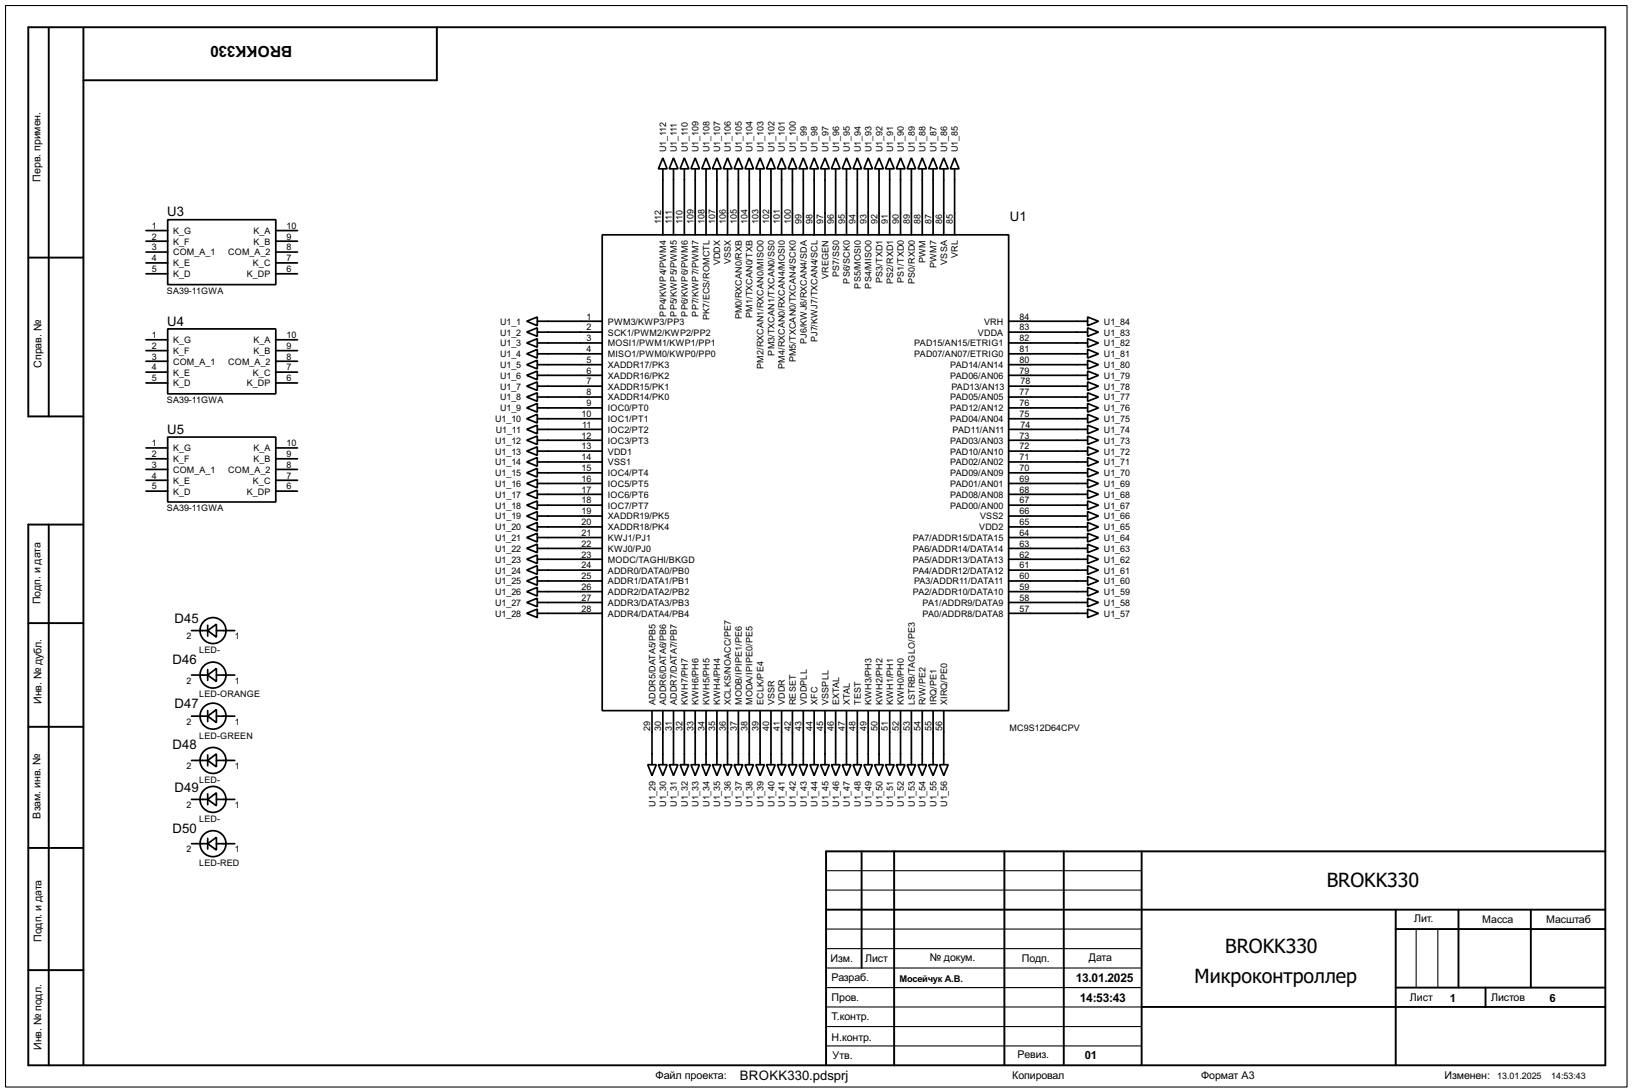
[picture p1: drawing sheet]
<svg xmlns="http://www.w3.org/2000/svg" width="383mm" height="256mm" viewBox="0 0 383 256" stroke-linecap="round" stroke-linejoin="round" font-family="sans-serif">
<path d="M1.3 1.3h381v254h-381zM194.1 218.2h74.2M194.1 209.1h74.2M194.1 204.5h74.2M332.8 218.2v13.8M337.9 218.2v13.8M194.1 222.8h74.2M194.1 232h74.2M194.1 236.5h74.2M194.1 227.4h74.2M194.1 241.1h74.2M194.1 245.7h74.2" fill="none" stroke="#000" stroke-width=".25"/>
<g fill="none" stroke="#000" stroke-width=".45">
<path d="M11.5 6.7v91.1M19.6 6.7v243.5M102.7 6.4v12.5h-83.1M6.7 60.5h12.9M19.6 97.8h-12.9v-91.4h370.5v243.8h-370.5v-127h12.9M11.5 123.2v127M6.7 146.4h12.9M6.7 170.7h12.9M6.7 199.2h12.9M202.5 200v27.4M210.1 200v50.2M236 200v50.2"/>
<path d="M250 200v50.2M268.3 200v50.2M377.2 200h-183.1v50.2M194.1 213.7h183.1M328 213.7v36.5M328 218.2h49.2M342.7 213.7v18.3M359.7 213.7v18.3M6.7 227.9h12.9M268.3 236.5h108.9M328 232h49.2M349.1 232v4.5"/>
</g>
<g fill="none" stroke="#000" stroke-width=".4">
<path d="M155.8 37.1l1 2.6h-2.1zM155.8 39.7v15.5M158.3 37.1l1 2.6h-2zM158.3 39.7v15.5M160.8 37.1l1.1 2.6h-2.1zM160.8 39.7v15.5M163.4 37.1l1 2.6h-2zM163.4 39.7v15.5M165.9 37.1l1 2.6h-2zM165.9 39.7v15.5M168.5 37.1l1 2.6h-2.1zM168.5 39.7v15.5"/>
<path d="M171 37.1l1 2.6h-2zM171 39.7v15.5M173.5 37.1l1.1 2.6h-2.1zM173.5 39.7v15.5M176.1 37.1l1 2.6h-2zM176.1 39.7v15.5M178.6 37.1l1 2.6h-2zM178.6 39.7v15.5M181.2 37.1l1 2.6h-2.1zM181.2 39.7v15.5M183.7 37.1l1 2.6h-2zM183.7 39.7v15.5"/>
<path d="M186.2 37.1l1.1 2.6h-2.1zM186.2 39.7v15.5M188.8 37.1l1 2.6h-2zM188.8 39.7v15.5M191.3 37.1l1 2.6h-2zM191.3 39.7v15.5M193.9 37.1l1 2.6h-2.1zM193.9 39.7v15.5M196.4 37.1l1 2.6h-2zM196.4 39.7v15.5M198.9 37.1l1.1 2.6h-2.1zM198.9 39.7v15.5"/>
<path d="M201.5 37.1l1 2.6h-2zM201.5 39.7v15.5M204 37.1l1 2.6h-2zM204 39.7v15.5M206.6 37.1l1 2.6h-2.1zM206.6 39.7v15.5M209.1 37.1l1 2.6h-2zM209.1 39.7v15.5M211.6 37.1l1.1 2.6h-2.1zM211.6 39.7v15.5M214.2 37.1l1 2.6h-2zM214.2 39.7v15.5"/>
<path d="M216.7 37.1l1 2.6h-2zM216.7 39.7v15.5M219.3 37.1l1 2.6h-2.1zM219.3 39.7v15.5M221.8 37.1l1 2.6h-2zM221.8 39.7v15.5M224.3 37.1l1.1 2.6h-2.1zM224.3 39.7v15.5M34.3 54.2h5.1M34.3 56.7h5.1M34.3 59.2h5.1M39.4 51.6h25.4v15.3h-25.4z"/>
<path d="M64.8 54.2h5.1M64.8 56.7h5.1M64.8 59.2h5.1M141.5 55.2h95.5v111.7h-95.5zM34.3 61.8h5.1M34.3 64.3h5.1M34.3 79.8h5.1M39.4 77.3h25.4v15.2h-25.4zM64.8 61.8h5.1M64.8 64.3h5.1M64.8 79.8h5.1M123.8 75.5l2.5-1v2z"/>
<path d="M123.8 78l2.5-1v2zM126.3 75.5h15.2M126.3 78h15.2M237 75.5h18.6M237 78h18.6M255.6 74.5l2.5 1-2.5 1zM255.6 77l2.5 1-2.5 1zM255.6 79.6l2.5 1-2.5 1zM34.3 82.4h5.1M34.3 84.9h5.1M34.3 87.4h5.1M34.3 90h5.1"/>
<path d="M64.8 82.4h5.1M64.8 84.9h5.1M64.8 87.4h5.1M64.8 90h5.1M123.8 80.6l2.5-1v2zM123.8 83.1l2.5-1v2zM123.8 85.7l2.5-1.1v2.1zM123.8 88.2l2.5-1v2zM123.8 90.7l2.5-1v2zM123.8 93.3l2.5-1v2zM123.8 95.8l2.5-1v2zM123.8 98.4l2.5-1.1v2.1z"/>
<path d="M126.3 80.6h15.2M126.3 83.1h15.2M126.3 85.7h15.2M126.3 88.2h15.2M126.3 90.7h15.2M126.3 93.3h15.2M126.3 95.8h15.2M126.3 98.4h15.2M237 80.6h18.6M237 83.1h18.6M237 85.7h18.6M237 88.2h18.6"/>
<path d="M237 93.3h18.6M237 95.8h18.6M237 98.4h18.6M237.3 90.7h18.3M255.6 82.1l2.5 1-2.5 1zM255.6 84.6l2.5 1.1-2.5 1zM255.6 87.2l2.5 1-2.5 1zM255.6 89.7l2.5 1-2.5 1zM255.6 92.3l2.5 1-2.5 1zM255.6 94.8l2.5 1-2.5 1zM255.6 97.3l2.5 1.1-2.5 1zM255.6 99.9l2.5 1-2.5 1z"/>
<path d="M34.3 105.2h5.1M34.3 107.8h5.1M34.3 110.3h5.1M34.3 112.8h5.1M34.3 115.4h5.1M39.4 102.7h25.4v15.2h-25.4zM64.8 105.2h5.1M64.8 107.8h5.1M64.8 110.3h5.1M64.8 112.8h5.1M64.8 115.4h5.1M123.8 100.9l2.5-1v2z"/>
<path d="M123.8 103.4l2.5-1v2zM123.8 106l2.5-1v2zM123.8 108.5l2.5-1v2zM123.8 111.1l2.5-1.1v2.1zM123.8 113.6l2.5-1v2zM123.8 116.1l2.5-1v2zM123.8 118.7l2.5-1v2zM126.3 100.9h15.2M126.3 103.4h15.2M126.3 106h15.2M126.3 108.5h15.2M126.3 111.1h15.2"/>
<path d="M126.3 113.6h15.2M126.3 116.1h15.2M126.3 118.7h15.2M237 103.4h18.6M237 106h18.6M237 108.5h18.6M237 111.1h18.6M237 113.6h18.6M237 116.1h18.6M237 118.7h18.6M237.3 100.9h18.3M255.6 102.4l2.5 1-2.5 1z"/>
<path d="M255.6 105l2.5 1-2.5 1zM255.6 107.5l2.5 1-2.5 1zM255.6 110l2.5 1.1-2.5 1zM255.6 112.6l2.5 1-2.5 1zM255.6 115.1l2.5 1-2.5 1zM255.6 117.7l2.5 1-2.5 1zM123.8 121.2l2.5-1v2zM123.8 123.8l2.5-1.1v2.1zM123.8 126.3l2.5-1v2zM123.8 128.8l2.5-1v2zM123.8 131.4l2.5-1v2zM123.8 133.9l2.5-1v2z"/>
<path d="M123.8 136.5l2.5-1.1v2.1zM123.8 139l2.5-1v2zM126.3 121.2h15.2M126.3 123.8h15.2M126.3 126.3h15.2M126.3 128.8h15.2M126.3 131.4h15.2M126.3 133.9h15.2M126.3 136.5h15.2M126.3 139h15.2M237 121.2h18.6M237 123.8h18.6"/>
<path d="M237 126.3h18.6M237 128.8h18.6M237 131.4h18.6M237 133.9h18.6M237 136.5h18.6M237 139h18.6M255.6 120.2l2.5 1-2.5 1zM255.6 122.7l2.5 1.1-2.5 1zM255.6 125.3l2.5 1-2.5 1zM255.6 127.8l2.5 1-2.5 1zM255.6 130.4l2.5 1-2.5 1zM255.6 132.9l2.5 1-2.5 1z"/>
<path d="M255.6 135.4l2.5 1.1-2.5 1zM255.6 138l2.5 1-2.5 1zM45 158.6h3.8M45 148.1h3.8M48.8 158.6l2.1-1.6v3.1zM48.8 148.1l2.1-1.5v3.1zM48.8 146.9v2.5M48.8 157.3v2.5M50.9 158.6h4.3M50.9 148.1h4.3M123.8 141.5l2.5-1v2zM123.8 144.1l2.5-1v2z"/>
<path d="M126.3 141.5h15.2M126.3 144.1h15.2M237 141.5h18.6M237 144.1h18.6M255.6 140.5l2.5 1-2.5 1zM255.6 143.1l2.5 1-2.5 1zM45 178.6h3.8M45 168.2h3.8M48.8 178.6l2.1-1.5v3zM48.8 168.2l2.1-1.5v3zM48.8 166.9v2.6M48.8 177.3v2.6"/>
<path d="M50.9 178.6h4.3M50.9 168.2h4.3M152.2 179.6h2l-1 2.6zM153.2 166.9v12.7M154.7 179.6h2.1l-1 2.6zM155.8 166.9v12.7M157.3 179.6h2l-1 2.6zM158.3 166.9v12.7M159.8 179.6h2.1l-1.1 2.6zM160.8 166.9v12.7M162.4 179.6h2l-1 2.6zM163.4 166.9v12.7"/>
<path d="M164.9 179.6h2l-1 2.6zM165.9 166.9v12.7M167.4 179.6h2.1l-1 2.6zM168.5 166.9v12.7M170 179.6h2l-1 2.6zM171 166.9v12.7M172.5 179.6h2.1l-1.1 2.6zM173.5 166.9v12.7M175.1 179.6h2l-1 2.6zM176.1 166.9v12.7M177.6 179.6h2l-1 2.6zM178.6 166.9v12.7"/>
<path d="M180.1 179.6h2.1l-1 2.6zM181.2 166.9v12.7M182.7 179.6h2l-1 2.6zM183.7 166.9v12.7M185.2 179.6h2.1l-1.1 2.6zM186.2 166.9v12.7M187.8 179.6h2l-1 2.6zM188.8 166.9v12.7M190.3 179.6h2l-1 2.6zM191.3 166.9v12.7M192.8 179.6h2.1l-1 2.6zM193.9 166.9v12.7"/>
<path d="M195.4 179.6h2l-1 2.6zM196.4 166.9v12.7M197.9 179.6h2.1l-1.1 2.6zM198.9 166.9v12.7M200.5 179.6h2l-1 2.6zM201.5 166.9v12.7M203 179.6h2l-1 2.6zM204 166.9v12.7M205.5 179.6h2.1l-1 2.6zM206.6 166.9v12.7M208.1 179.6h2l-1 2.6zM209.1 166.9v12.7"/>
<path d="M210.6 179.6h2.1l-1.1 2.6zM211.6 166.9v12.7M213.2 179.6h2l-1 2.6zM214.2 166.9v12.7M215.7 179.6h2l-1 2.6zM216.7 166.9v12.7M218.2 179.6h2.1l-1 2.6zM219.3 166.9v12.7M220.8 179.6h2l-1 2.6zM221.8 166.9v12.7M45 198.2h3.8M45 187.8h3.8"/>
<path d="M48.8 198.2l2.1-1.5v3zM48.8 187.8l2.1-1.6v3.1zM48.8 186.5v2.5M48.8 196.9v2.5M50.9 198.2h4.3M50.9 187.8h4.3"/>
<circle cx="50" cy="158.6" r="3.1"/>
<circle cx="50" cy="148.1" r="3.1"/>
<circle cx="50" cy="178.6" r="3.1"/>
<circle cx="50" cy="168.2" r="3.1"/>
<circle cx="50" cy="198.2" r="3.1"/>
<circle cx="50" cy="187.8" r="3.1"/>
</g>
<g font-size="5.6">
<text x="311.8" y="208.3">BROKK330</text>
<text x="287.9" y="223.8">BROKK330</text>
<text x="280.7" y="230.9">Микроконтроллер</text>
</g>
<text font-size="4.1" x="68.7" y="10.8" transform="rotate(-180 68.7 10.8)">BROKK330</text>
<g font-size="3.5">
<text x="39.3" y="50.8">U3</text>
<text x="237.3" y="51.8">U1</text>
<text x="39.3" y="76.5">U4</text>
<text x="39.3" y="101.9">U5</text>
<text x="41" y="146.3">D45</text>
<text x="40.5" y="156">D46</text>
<text x="41" y="166.4">D47</text>
<text x="40.5" y="176">D48</text>
<text x="41" y="185.9">D49</text>
<text x="40.5" y="195.6">D50</text>
<text x="173.8" y="253.6">BROKK330.pdsprj</text>
</g>
<g font-size="3.2">
<text x="252.8" y="230.7">13.01.2025</text>
<text x="253.8" y="235.4">14:53:43</text>
</g>
<g font-size="3">
<text x="340.7" y="235.4">1</text>
<text x="364.1" y="235.4">6</text>
<text x="254.9" y="248.8">01</text>
</g>
<text font-size="2.9" x="154" y="253.5">Файл проекта:</text>
<g font-size="2.8">
<text x="9.5" y="42.7" transform="rotate(-90 9.5 42.7)">Перв. примен.</text>
<text x="9.7" y="86.4" transform="rotate(-90 9.7 86.4)">Справ. №</text>
<text x="9.5" y="142" transform="rotate(-90 9.5 142)">Подп. и дата</text>
<text x="9.7" y="165.4" transform="rotate(-90 9.7 165.4)">Инв. № дубл.</text>
<text x="9.5" y="192.3" transform="rotate(-90 9.5 192.3)">Взам. инв. №</text>
<text x="9.8" y="221.2" transform="rotate(-90 9.8 221.2)">Подп. и дата</text>
<text x="332.3" y="216.5">Лит.</text>
<text x="348.3" y="216.8">Масса</text>
<text x="363.3" y="216.8">Масштаб</text>
<text x="195.1" y="225.9">Изм.</text>
<text x="203.3" y="225.9">Лист</text>
<text x="218.5" y="225.7">№ докум.</text>
<text x="240.1" y="225.9">Подп.</text>
<text x="255.8" y="225.7">Дата</text>
<text x="195.4" y="230.5">Разраб.</text>
<text x="195.4" y="235.1">Пров.</text>
<text x="195.4" y="239.6">Т.контр.</text>
<text x="331.3" y="235.1">Лист</text>
<text x="350.3" y="235.1">Листов</text>
<text x="195.4" y="244.5">Н.контр.</text>
<text x="9.8" y="246.6" transform="rotate(-90 9.8 246.6)">Инв. № подл.</text>
<text x="195.6" y="248.8">Утв.</text>
<text x="239.1" y="248.5">Ревиз.</text>
<text x="237.8" y="253.5">Копировал</text>
<text x="282.2" y="253.5">Формат А3</text>
<text x="339.4" y="253.5">Изменен:</text>
</g>
<text font-size="2.5" x="211.4" y="230.6">Мосейчук А.В.</text>
<g font-size="2.4">
<text x="156.6" y="35.8" transform="rotate(-90 156.6 35.8)">U1_112</text>
<text x="159.1" y="35.8" transform="rotate(-90 159.1 35.8)">U1_111</text>
<text x="161.6" y="35.8" transform="rotate(-90 161.6 35.8)">U1_110</text>
<text x="164.2" y="35.8" transform="rotate(-90 164.2 35.8)">U1_109</text>
<text x="166.7" y="35.8" transform="rotate(-90 166.7 35.8)">U1_108</text>
<text x="169.3" y="35.8" transform="rotate(-90 169.3 35.8)">U1_107</text>
<text x="171.8" y="35.8" transform="rotate(-90 171.8 35.8)">U1_106</text>
<text x="174.3" y="35.8" transform="rotate(-90 174.3 35.8)">U1_105</text>
<text x="176.9" y="35.8" transform="rotate(-90 176.9 35.8)">U1_104</text>
<text x="179.4" y="35.8" transform="rotate(-90 179.4 35.8)">U1_103</text>
<text x="182" y="35.8" transform="rotate(-90 182 35.8)">U1_102</text>
<text x="184.5" y="35.8" transform="rotate(-90 184.5 35.8)">U1_101</text>
<text x="187" y="35.8" transform="rotate(-90 187 35.8)">U1_100</text>
<text x="189.6" y="35.8" transform="rotate(-90 189.6 35.8)">U1_99</text>
<text x="192.1" y="35.8" transform="rotate(-90 192.1 35.8)">U1_98</text>
<text x="194.7" y="35.8" transform="rotate(-90 194.7 35.8)">U1_97</text>
<text x="197.2" y="35.8" transform="rotate(-90 197.2 35.8)">U1_96</text>
<text x="199.7" y="35.8" transform="rotate(-90 199.7 35.8)">U1_95</text>
<text x="202.3" y="35.8" transform="rotate(-90 202.3 35.8)">U1_94</text>
<text x="204.8" y="35.8" transform="rotate(-90 204.8 35.8)">U1_93</text>
<text x="207.4" y="35.8" transform="rotate(-90 207.4 35.8)">U1_92</text>
<text x="209.9" y="35.8" transform="rotate(-90 209.9 35.8)">U1_91</text>
<text x="212.4" y="35.8" transform="rotate(-90 212.4 35.8)">U1_90</text>
<text x="215" y="35.8" transform="rotate(-90 215 35.8)">U1_89</text>
<text x="217.5" y="35.8" transform="rotate(-90 217.5 35.8)">U1_88</text>
<text x="220.1" y="35.8" transform="rotate(-90 220.1 35.8)">U1_87</text>
<text x="222.6" y="35.8" transform="rotate(-90 222.6 35.8)">U1_86</text>
<text x="225.1" y="35.8" transform="rotate(-90 225.1 35.8)">U1_85</text>
<text x="35.7" y="53.7">1</text>
<text x="67.4" y="53.7">10</text>
<text x="155.4" y="52.6" transform="rotate(-90 155.4 52.6)">112</text>
<text x="157.9" y="52.6" transform="rotate(-90 157.9 52.6)">111</text>
<text x="160.4" y="52.6" transform="rotate(-90 160.4 52.6)">110</text>
<text x="163" y="52.6" transform="rotate(-90 163 52.6)">109</text>
<text x="165.5" y="52.6" transform="rotate(-90 165.5 52.6)">108</text>
<text x="168.1" y="52.6" transform="rotate(-90 168.1 52.6)">107</text>
<text x="170.6" y="52.6" transform="rotate(-90 170.6 52.6)">106</text>
<text x="173.1" y="52.6" transform="rotate(-90 173.1 52.6)">105</text>
<text x="175.7" y="52.6" transform="rotate(-90 175.7 52.6)">104</text>
<text x="178.2" y="52.6" transform="rotate(-90 178.2 52.6)">103</text>
<text x="180.8" y="52.6" transform="rotate(-90 180.8 52.6)">102</text>
<text x="183.3" y="52.6" transform="rotate(-90 183.3 52.6)">101</text>
<text x="185.8" y="52.6" transform="rotate(-90 185.8 52.6)">100</text>
<text x="188.4" y="52.6" transform="rotate(-90 188.4 52.6)">99</text>
<text x="190.9" y="52.6" transform="rotate(-90 190.9 52.6)">98</text>
<text x="193.5" y="52.6" transform="rotate(-90 193.5 52.6)">97</text>
<text x="196" y="52.6" transform="rotate(-90 196 52.6)">96</text>
<text x="198.5" y="52.6" transform="rotate(-90 198.5 52.6)">95</text>
<text x="201.1" y="52.6" transform="rotate(-90 201.1 52.6)">94</text>
<text x="203.6" y="52.6" transform="rotate(-90 203.6 52.6)">93</text>
<text x="206.2" y="52.6" transform="rotate(-90 206.2 52.6)">92</text>
<text x="208.7" y="52.6" transform="rotate(-90 208.7 52.6)">91</text>
<text x="211.2" y="52.6" transform="rotate(-90 211.2 52.6)">90</text>
<text x="213.8" y="52.6" transform="rotate(-90 213.8 52.6)">89</text>
<text x="216.3" y="52.6" transform="rotate(-90 216.3 52.6)">88</text>
<text x="218.9" y="52.6" transform="rotate(-90 218.9 52.6)">87</text>
<text x="221.4" y="52.6" transform="rotate(-90 221.4 52.6)">86</text>
<text x="223.9" y="52.6" transform="rotate(-90 223.9 52.6)">85</text>
<text x="35.7" y="56.3">2</text>
<text x="35.7" y="58.8">3</text>
<text x="40.7" y="55">K_G</text>
<text x="40.7" y="57.5">K_F</text>
<text x="40.7" y="60">COM_A_1</text>
<text x="53.6" y="60">COM_A_2</text>
<text x="59.5" y="57.5">K_B</text>
<text x="59.5" y="55">K_A</text>
<text x="67.4" y="58.8">8</text>
<text x="67.4" y="56.3">9</text>
<text x="35.7" y="61.4">4</text>
<text x="35.7" y="63.9">5</text>
<text x="40.7" y="62.6">K_E</text>
<text x="40.7" y="65.1">K_D</text>
<text x="58" y="65.1">K_DP</text>
<text x="59.4" y="62.6">K_C</text>
<text x="67.4" y="63.9">6</text>
<text x="67.4" y="61.4">7</text>
<text x="169.3" y="62.3" transform="rotate(-90 169.3 62.3)">VDDX</text>
<text x="171.8" y="62.1" transform="rotate(-90 171.8 62.1)">VSSX</text>
<text x="194.7" y="65.5" transform="rotate(-90 194.7 65.5)">VREGEN</text>
<text x="197.2" y="65.1" transform="rotate(-90 197.2 65.1)">PS7/SS0</text>
<text x="217.5" y="61.8" transform="rotate(-90 217.5 61.8)">PWM</text>
<text x="220.1" y="62.9" transform="rotate(-90 220.1 62.9)">PWM7</text>
<text x="222.6" y="62.2" transform="rotate(-90 222.6 62.2)">VSSA</text>
<text x="225.1" y="60.6" transform="rotate(-90 225.1 60.6)">VRL</text>
<text x="39.2" y="69.1">SA39-11GWA</text>
<text x="199.7" y="66.6" transform="rotate(-90 199.7 66.6)">PS6/SCK0</text>
<text x="202.3" y="67.8" transform="rotate(-90 202.3 67.8)">PS5/MOSI0</text>
<text x="204.8" y="67.8" transform="rotate(-90 204.8 67.8)">PS4/MISO0</text>
<text x="207.4" y="66.5" transform="rotate(-90 207.4 66.5)">PS3/TXD1</text>
<text x="209.9" y="66.7" transform="rotate(-90 209.9 66.7)">PS2/RXD1</text>
<text x="212.4" y="66.5" transform="rotate(-90 212.4 66.5)">PS1/TXD0</text>
<text x="215" y="66.7" transform="rotate(-90 215 66.7)">PS0/RXD0</text>
<text x="117.5" y="76.2">U1_1</text>
<text x="137.8" y="75.1">1</text>
<text x="137.8" y="77.6">2</text>
<text x="142.8" y="76.2">PWM3/KWP3/PP3</text>
<text x="156.6" y="74.4" transform="rotate(-90 156.6 74.4)">PP4/KWP4/PWM4</text>
<text x="159.1" y="74.4" transform="rotate(-90 159.1 74.4)">PP5/KWP5/PWM5</text>
<text x="161.6" y="74.4" transform="rotate(-90 161.6 74.4)">PP6/KWP6/PWM6</text>
<text x="164.2" y="74.4" transform="rotate(-90 164.2 74.4)">PP7/KWP7/PWM7</text>
<text x="166.7" y="75.2" transform="rotate(-90 166.7 75.2)">PK7/ECS/ROMCTL</text>
<text x="174.3" y="75" transform="rotate(-90 174.3 75)">PM0/RXCAN0/RXB</text>
<text x="176.9" y="74.6" transform="rotate(-90 176.9 74.6)">PM1/TXCAN0/TXB</text>
<text x="231.2" y="76.2">VRH</text>
<text x="239.6" y="77.6">83</text>
<text x="239.6" y="75.1">84</text>
<text x="259.4" y="76.2">U1_84</text>
<text x="35.7" y="79.4">1</text>
<text x="35.7" y="82">2</text>
<text x="40.7" y="80.6">K_G</text>
<text x="40.7" y="83.2">K_F</text>
<text x="59.5" y="83.2">K_B</text>
<text x="59.5" y="80.6">K_A</text>
<text x="67.4" y="82">9</text>
<text x="67.4" y="79.4">10</text>
<text x="117.5" y="78.8">U1_2</text>
<text x="117.5" y="81.4">U1_3</text>
<text x="117.5" y="83.9">U1_4</text>
<text x="137.8" y="80.2">3</text>
<text x="137.8" y="82.7">4</text>
<text x="142.8" y="78.8">SCK1/PWM2/KWP2/PP2</text>
<text x="142.8" y="81.4">MOSI1/PWM1/KWP1/PP1</text>
<text x="142.8" y="83.9">MISO1/PWM0/KWP0/PP0</text>
<text x="182" y="83.5" transform="rotate(-90 182 83.5)">PM3/TXCAN1/TXCAN0/SS0</text>
<text x="189.6" y="80.8" transform="rotate(-90 189.6 80.8)">PJ6/KWJ6/RXCAN4/SDA</text>
<text x="192.1" y="80.4" transform="rotate(-90 192.1 80.4)">PJ7/KWJ7/TXCAN4/SCL</text>
<text x="214.8" y="83.9">PAD07/AN07/ETRIG0</text>
<text x="214.8" y="81.4">PAD15/AN15/ETRIG1</text>
<text x="229.8" y="78.8">VDDA</text>
<text x="239.6" y="82.7">81</text>
<text x="239.6" y="80.2">82</text>
<text x="259.4" y="78.8">U1_83</text>
<text x="259.4" y="81.4">U1_82</text>
<text x="259.4" y="83.9">U1_81</text>
<text x="35.7" y="84.5">3</text>
<text x="35.7" y="87">4</text>
<text x="35.7" y="89.6">5</text>
<text x="40.7" y="85.7">COM_A_1</text>
<text x="40.7" y="88.2">K_E</text>
<text x="53.6" y="85.7">COM_A_2</text>
<text x="59.4" y="88.2">K_C</text>
<text x="67.4" y="89.6">6</text>
<text x="67.4" y="87">7</text>
<text x="67.4" y="84.5">8</text>
<text x="117.5" y="86.4">U1_5</text>
<text x="117.5" y="88.9">U1_6</text>
<text x="137.8" y="85.3">5</text>
<text x="137.8" y="87.8">6</text>
<text x="142.8" y="86.4">XADDR17/PK3</text>
<text x="142.8" y="88.9">XADDR16/PK2</text>
<text x="179.4" y="86.6" transform="rotate(-90 179.4 86.6)">PM2/RXCAN1/RXCAN0/MISO0</text>
<text x="184.5" y="86.6" transform="rotate(-90 184.5 86.6)">PM4/RXCAN0/RXCAN4/MOSI0</text>
<text x="187" y="85.1" transform="rotate(-90 187 85.1)">PM5/TXCAN0/TXCAN4/SCK0</text>
<text x="223.3" y="88.9">PAD06/AN06</text>
<text x="223.3" y="86.4">PAD14/AN14</text>
<text x="239.6" y="87.8">79</text>
<text x="239.6" y="85.3">80</text>
<text x="259.4" y="86.4">U1_80</text>
<text x="259.4" y="88.9">U1_79</text>
<text x="39.2" y="94.7">SA39-11GWA</text>
<text x="40.7" y="90.8">K_D</text>
<text x="58" y="90.8">K_DP</text>
<text x="117.5" y="91.5">U1_7</text>
<text x="117.5" y="94.1">U1_8</text>
<text x="137.8" y="95.4">9</text>
<text x="137.8" y="90.3">7</text>
<text x="137.8" y="92.9">8</text>
<text x="142.8" y="91.5">XADDR15/PK1</text>
<text x="142.8" y="94.1">XADDR14/PK0</text>
<text x="223.3" y="94.1">PAD05/AN05</text>
<text x="223.5" y="91.5">PAD13/AN13</text>
<text x="239.6" y="92.9">77</text>
<text x="239.6" y="95.4">76</text>
<text x="239.8" y="90.3">78</text>
<text x="259.4" y="91.5">U1_78</text>
<text x="259.4" y="94.1">U1_77</text>
<text x="116.3" y="99.2">U1_10</text>
<text x="116.5" y="101.7">U1_11</text>
<text x="117.5" y="96.6">U1_9</text>
<text x="136.7" y="98">10</text>
<text x="136.8" y="100.5">11</text>
<text x="142.8" y="96.6">IOC0/PT0</text>
<text x="142.8" y="99.2">IOC1/PT1</text>
<text x="142.8" y="101.7">IOC2/PT2</text>
<text x="223.3" y="99.2">PAD04/AN04</text>
<text x="223.3" y="96.6">PAD12/AN12</text>
<text x="223.8" y="101.7">PAD11/AN11</text>
<text x="239.6" y="98">75</text>
<text x="239.8" y="100.5">74</text>
<text x="259.4" y="96.6">U1_76</text>
<text x="259.4" y="99.2">U1_75</text>
<text x="259.4" y="101.7">U1_74</text>
<text x="35.7" y="104.8">1</text>
<text x="35.7" y="107.4">2</text>
<text x="40.7" y="106">K_G</text>
<text x="59.5" y="106">K_A</text>
<text x="67.4" y="107.4">9</text>
<text x="67.4" y="104.8">10</text>
<text x="116.3" y="104.2">U1_12</text>
<text x="116.3" y="106.8">U1_13</text>
<text x="136.7" y="103">12</text>
<text x="136.7" y="105.6">13</text>
<text x="142.8" y="104.2">IOC3/PT3</text>
<text x="142.8" y="106.8">VDD1</text>
<text x="223.3" y="104.2">PAD03/AN03</text>
<text x="223.3" y="106.8">PAD10/AN10</text>
<text x="239.6" y="103">73</text>
<text x="239.6" y="105.6">72</text>
<text x="259.4" y="104.2">U1_73</text>
<text x="259.4" y="106.8">U1_72</text>
<text x="35.7" y="109.9">3</text>
<text x="35.7" y="112.4">4</text>
<text x="40.7" y="108.6">K_F</text>
<text x="40.7" y="111.1">COM_A_1</text>
<text x="40.7" y="113.6">K_E</text>
<text x="53.6" y="111.1">COM_A_2</text>
<text x="59.4" y="113.6">K_C</text>
<text x="59.5" y="108.6">K_B</text>
<text x="67.4" y="112.4">7</text>
<text x="67.4" y="109.9">8</text>
<text x="116.3" y="109.3">U1_14</text>
<text x="116.3" y="111.9">U1_15</text>
<text x="136.7" y="108.1">14</text>
<text x="136.7" y="110.7">15</text>
<text x="136.7" y="113.2">16</text>
<text x="142.8" y="109.3">VSS1</text>
<text x="142.8" y="111.9">IOC4/PT4</text>
<text x="223.3" y="109.3">PAD02/AN02</text>
<text x="223.3" y="111.9">PAD09/AN09</text>
<text x="239.6" y="113.2">69</text>
<text x="239.6" y="108.1">71</text>
<text x="239.6" y="110.7">70</text>
<text x="259.4" y="109.3">U1_71</text>
<text x="259.4" y="111.9">U1_70</text>
<text x="35.7" y="115">5</text>
<text x="40.7" y="116.2">K_D</text>
<text x="58" y="116.2">K_DP</text>
<text x="67.4" y="115">6</text>
<text x="116.3" y="114.4">U1_16</text>
<text x="116.3" y="116.9">U1_17</text>
<text x="116.3" y="119.5">U1_18</text>
<text x="136.7" y="115.7">17</text>
<text x="136.7" y="118.3">18</text>
<text x="142.8" y="114.4">IOC5/PT5</text>
<text x="142.8" y="116.9">IOC6/PT6</text>
<text x="142.8" y="119.5">IOC7/PT7</text>
<text x="223.3" y="119.5">PAD00/AN00</text>
<text x="223.3" y="114.4">PAD01/AN01</text>
<text x="223.3" y="116.9">PAD08/AN08</text>
<text x="239.6" y="118.3">67</text>
<text x="239.6" y="115.7">68</text>
<text x="259.4" y="114.4">U1_69</text>
<text x="259.4" y="116.9">U1_68</text>
<text x="259.4" y="119.5">U1_67</text>
<text x="39.2" y="120.1">SA39-11GWA</text>
<text x="116.3" y="122">U1_19</text>
<text x="116.3" y="124.6">U1_20</text>
<text x="136.7" y="120.8">19</text>
<text x="136.7" y="123.4">20</text>
<text x="136.7" y="125.9">21</text>
<text x="142.8" y="122">XADDR19/PK5</text>
<text x="142.8" y="124.6">XADDR18/PK4</text>
<text x="230.1" y="124.6">VDD2</text>
<text x="230.3" y="122">VSS2</text>
<text x="239.6" y="125.9">64</text>
<text x="239.6" y="123.4">65</text>
<text x="239.6" y="120.8">66</text>
<text x="259.4" y="122">U1_66</text>
<text x="259.4" y="124.6">U1_65</text>
<text x="116.3" y="127.1">U1_21</text>
<text x="116.3" y="129.6">U1_22</text>
<text x="136.7" y="131">23</text>
<text x="136.7" y="128.4">22</text>
<text x="142.8" y="127.1">KWJ1/PJ1</text>
<text x="142.8" y="129.6">KWJ0/PJ0</text>
<text x="214.5" y="129.6">PA6/ADDR14/DATA14</text>
<text x="214.5" y="127.1">PA7/ADDR15/DATA15</text>
<text x="239.6" y="131">62</text>
<text x="239.6" y="128.4">63</text>
<text x="259.4" y="127.1">U1_64</text>
<text x="259.4" y="129.6">U1_63</text>
<text x="116.3" y="132.2">U1_23</text>
<text x="116.3" y="134.7">U1_24</text>
<text x="116.3" y="137.3">U1_25</text>
<text x="136.7" y="133.5">24</text>
<text x="136.7" y="136.1">25</text>
<text x="142.8" y="132.2">MODC/TAGHI/BKGD</text>
<text x="142.8" y="134.7">ADDR0/DATA0/PB0</text>
<text x="142.8" y="137.3">ADDR1/DATA1/PB1</text>
<text x="214.5" y="134.7">PA4/ADDR12/DATA12</text>
<text x="214.5" y="132.2">PA5/ADDR13/DATA13</text>
<text x="214.8" y="137.3">PA3/ADDR11/DATA11</text>
<text x="239.6" y="136.1">60</text>
<text x="239.6" y="133.5">61</text>
<text x="259.4" y="132.2">U1_62</text>
<text x="259.4" y="134.7">U1_61</text>
<text x="259.4" y="137.3">U1_60</text>
<text x="116.3" y="139.8">U1_26</text>
<text x="116.3" y="142.3">U1_27</text>
<text x="136.7" y="138.6">26</text>
<text x="136.7" y="141.1">27</text>
<text x="136.7" y="143.7">28</text>
<text x="142.8" y="139.8">ADDR2/DATA2/PB2</text>
<text x="142.8" y="142.3">ADDR3/DATA3/PB3</text>
<text x="214.5" y="139.8">PA2/ADDR10/DATA10</text>
<text x="216.8" y="142.3">PA1/ADDR9/DATA9</text>
<text x="239.6" y="143.7">57</text>
<text x="239.6" y="141.1">58</text>
<text x="239.6" y="138.6">59</text>
<text x="259.4" y="139.8">U1_59</text>
<text x="259.4" y="142.3">U1_58</text>
<text x="116.3" y="144.9">U1_28</text>
<text x="142.8" y="144.9">ADDR4/DATA4/PB4</text>
<text x="216.8" y="144.9">PA0/ADDR8/DATA8</text>
<text x="259.4" y="144.9">U1_57</text>
<text x="43.9" y="150.1">2</text>
<text x="46.8" y="153.4">LED-</text>
<text x="55.2" y="150.1">1</text>
<text x="43.9" y="160.6">2</text>
<text x="55.2" y="160.6">1</text>
<text x="46.8" y="163.8">LED-ORANGE</text>
<text x="154" y="165.6" transform="rotate(-90 154 165.6)">ADDR5/DATA5/PB5</text>
<text x="156.6" y="165.6" transform="rotate(-90 156.6 165.6)">ADDR6/DATA6/PB6</text>
<text x="159.1" y="165.6" transform="rotate(-90 159.1 165.6)">ADDR7/DATA7/PB7</text>
<text x="161.6" y="165.6" transform="rotate(-90 161.6 165.6)">KWH7/PH7</text>
<text x="164.2" y="165.6" transform="rotate(-90 164.2 165.6)">KWH6/PH6</text>
<text x="166.7" y="165.6" transform="rotate(-90 166.7 165.6)">KWH5/PH5</text>
<text x="169.3" y="165.6" transform="rotate(-90 169.3 165.6)">KWH4/PH4</text>
<text x="171.8" y="165.6" transform="rotate(-90 171.8 165.6)">XCLKS/NOACC/PE7</text>
<text x="174.3" y="165.6" transform="rotate(-90 174.3 165.6)">MODB/IPIPE1/PE6</text>
<text x="176.9" y="165.6" transform="rotate(-90 176.9 165.6)">MODA/IPIPE0/PE5</text>
<text x="179.4" y="165.6" transform="rotate(-90 179.4 165.6)">ECLK/PE4</text>
<text x="182" y="165.6" transform="rotate(-90 182 165.6)">VSSR</text>
<text x="184.5" y="165.6" transform="rotate(-90 184.5 165.6)">VDDR</text>
<text x="187" y="165.6" transform="rotate(-90 187 165.6)">RESET</text>
<text x="189.6" y="165.6" transform="rotate(-90 189.6 165.6)">VDDPLL</text>
<text x="192.1" y="165.6" transform="rotate(-90 192.1 165.6)">XFC</text>
<text x="194.7" y="165.6" transform="rotate(-90 194.7 165.6)">VSSPLL</text>
<text x="197.2" y="165.6" transform="rotate(-90 197.2 165.6)">EXTAL</text>
<text x="199.7" y="165.6" transform="rotate(-90 199.7 165.6)">XTAL</text>
<text x="202.3" y="165.6" transform="rotate(-90 202.3 165.6)">TEST</text>
<text x="204.8" y="165.6" transform="rotate(-90 204.8 165.6)">KWH3/PH3</text>
<text x="207.4" y="165.6" transform="rotate(-90 207.4 165.6)">KWH2/PH2</text>
<text x="209.9" y="165.6" transform="rotate(-90 209.9 165.6)">KWH1/PH1</text>
<text x="212.4" y="165.6" transform="rotate(-90 212.4 165.6)">KWH0/PH0</text>
<text x="215" y="165.6" transform="rotate(-90 215 165.6)">LSTRB/TAGLO/PE3</text>
<text x="217.5" y="165.6" transform="rotate(-90 217.5 165.6)">R/W/PE2</text>
<text x="220.1" y="165.6" transform="rotate(-90 220.1 165.6)">IRQ/PE1</text>
<text x="222.6" y="165.6" transform="rotate(-90 222.6 165.6)">XIRQ/PE0</text>
<text x="43.9" y="170.2">2</text>
<text x="46.8" y="173.5">LED-GREEN</text>
<text x="55.2" y="170.2">1</text>
<text x="152.8" y="171.8" transform="rotate(-90 152.8 171.8)">29</text>
<text x="155.4" y="171.8" transform="rotate(-90 155.4 171.8)">30</text>
<text x="157.9" y="171.8" transform="rotate(-90 157.9 171.8)">31</text>
<text x="160.4" y="171.8" transform="rotate(-90 160.4 171.8)">32</text>
<text x="163" y="171.8" transform="rotate(-90 163 171.8)">33</text>
<text x="165.5" y="171.8" transform="rotate(-90 165.5 171.8)">34</text>
<text x="168.1" y="171.8" transform="rotate(-90 168.1 171.8)">35</text>
<text x="170.6" y="171.8" transform="rotate(-90 170.6 171.8)">36</text>
<text x="173.1" y="171.8" transform="rotate(-90 173.1 171.8)">37</text>
<text x="175.7" y="171.8" transform="rotate(-90 175.7 171.8)">38</text>
<text x="178.2" y="171.8" transform="rotate(-90 178.2 171.8)">39</text>
<text x="180.8" y="171.8" transform="rotate(-90 180.8 171.8)">40</text>
<text x="183.3" y="171.8" transform="rotate(-90 183.3 171.8)">41</text>
<text x="185.8" y="171.8" transform="rotate(-90 185.8 171.8)">42</text>
<text x="188.4" y="171.8" transform="rotate(-90 188.4 171.8)">43</text>
<text x="190.9" y="171.7" transform="rotate(-90 190.9 171.7)">44</text>
<text x="193.5" y="171.8" transform="rotate(-90 193.5 171.8)">45</text>
<text x="196" y="171.8" transform="rotate(-90 196 171.8)">46</text>
<text x="198.5" y="171.8" transform="rotate(-90 198.5 171.8)">47</text>
<text x="201.1" y="171.8" transform="rotate(-90 201.1 171.8)">48</text>
<text x="203.6" y="171.7" transform="rotate(-90 203.6 171.7)">49</text>
<text x="206.2" y="171.8" transform="rotate(-90 206.2 171.8)">50</text>
<text x="208.7" y="171.8" transform="rotate(-90 208.7 171.8)">51</text>
<text x="211.2" y="171.8" transform="rotate(-90 211.2 171.8)">52</text>
<text x="213.8" y="171.8" transform="rotate(-90 213.8 171.8)">53</text>
<text x="216.3" y="171.7" transform="rotate(-90 216.3 171.7)">54</text>
<text x="218.8" y="171.8" transform="rotate(-90 218.8 171.8)">55</text>
<text x="221.4" y="171.8" transform="rotate(-90 221.4 171.8)">56</text>
<text x="237.2" y="171.7">MC9S12D64CPV</text>
<text x="43.9" y="180.6">2</text>
<text x="46.8" y="183.9">LED-</text>
<text x="55.2" y="180.6">1</text>
<text x="43.9" y="189.8">2</text>
<text x="55.2" y="189.8">1</text>
<text x="154" y="189.5" transform="rotate(-90 154 189.5)">U1_29</text>
<text x="156.6" y="189.5" transform="rotate(-90 156.6 189.5)">U1_30</text>
<text x="159.1" y="189.5" transform="rotate(-90 159.1 189.5)">U1_31</text>
<text x="161.6" y="189.5" transform="rotate(-90 161.6 189.5)">U1_32</text>
<text x="164.2" y="189.5" transform="rotate(-90 164.2 189.5)">U1_33</text>
<text x="166.7" y="189.5" transform="rotate(-90 166.7 189.5)">U1_34</text>
<text x="169.3" y="189.5" transform="rotate(-90 169.3 189.5)">U1_35</text>
<text x="171.8" y="189.5" transform="rotate(-90 171.8 189.5)">U1_36</text>
<text x="174.3" y="189.5" transform="rotate(-90 174.3 189.5)">U1_37</text>
<text x="176.9" y="189.5" transform="rotate(-90 176.9 189.5)">U1_38</text>
<text x="179.4" y="189.5" transform="rotate(-90 179.4 189.5)">U1_39</text>
<text x="182" y="189.5" transform="rotate(-90 182 189.5)">U1_40</text>
<text x="184.5" y="189.5" transform="rotate(-90 184.5 189.5)">U1_41</text>
<text x="187" y="189.5" transform="rotate(-90 187 189.5)">U1_42</text>
<text x="189.6" y="189.5" transform="rotate(-90 189.6 189.5)">U1_43</text>
<text x="192.1" y="189.5" transform="rotate(-90 192.1 189.5)">U1_44</text>
<text x="194.7" y="189.5" transform="rotate(-90 194.7 189.5)">U1_45</text>
<text x="197.2" y="189.5" transform="rotate(-90 197.2 189.5)">U1_46</text>
<text x="199.7" y="189.5" transform="rotate(-90 199.7 189.5)">U1_47</text>
<text x="202.3" y="189.5" transform="rotate(-90 202.3 189.5)">U1_48</text>
<text x="204.8" y="189.5" transform="rotate(-90 204.8 189.5)">U1_49</text>
<text x="207.4" y="189.5" transform="rotate(-90 207.4 189.5)">U1_50</text>
<text x="209.9" y="189.5" transform="rotate(-90 209.9 189.5)">U1_51</text>
<text x="212.4" y="189.5" transform="rotate(-90 212.4 189.5)">U1_52</text>
<text x="215" y="189.5" transform="rotate(-90 215 189.5)">U1_53</text>
<text x="217.5" y="189.5" transform="rotate(-90 217.5 189.5)">U1_54</text>
<text x="220.1" y="189.5" transform="rotate(-90 220.1 189.5)">U1_55</text>
<text x="222.6" y="189.5" transform="rotate(-90 222.6 189.5)">U1_56</text>
<text x="46.8" y="193">LED-</text>
<text x="43.9" y="200.2">2</text>
<text x="46.8" y="203.4">LED-RED</text>
<text x="55.2" y="200.2">1</text>
<text x="351.8" y="253.3">13.01.2025</text>
<text x="364.5" y="253.3">14:53:43</text>
</g>
</svg>
